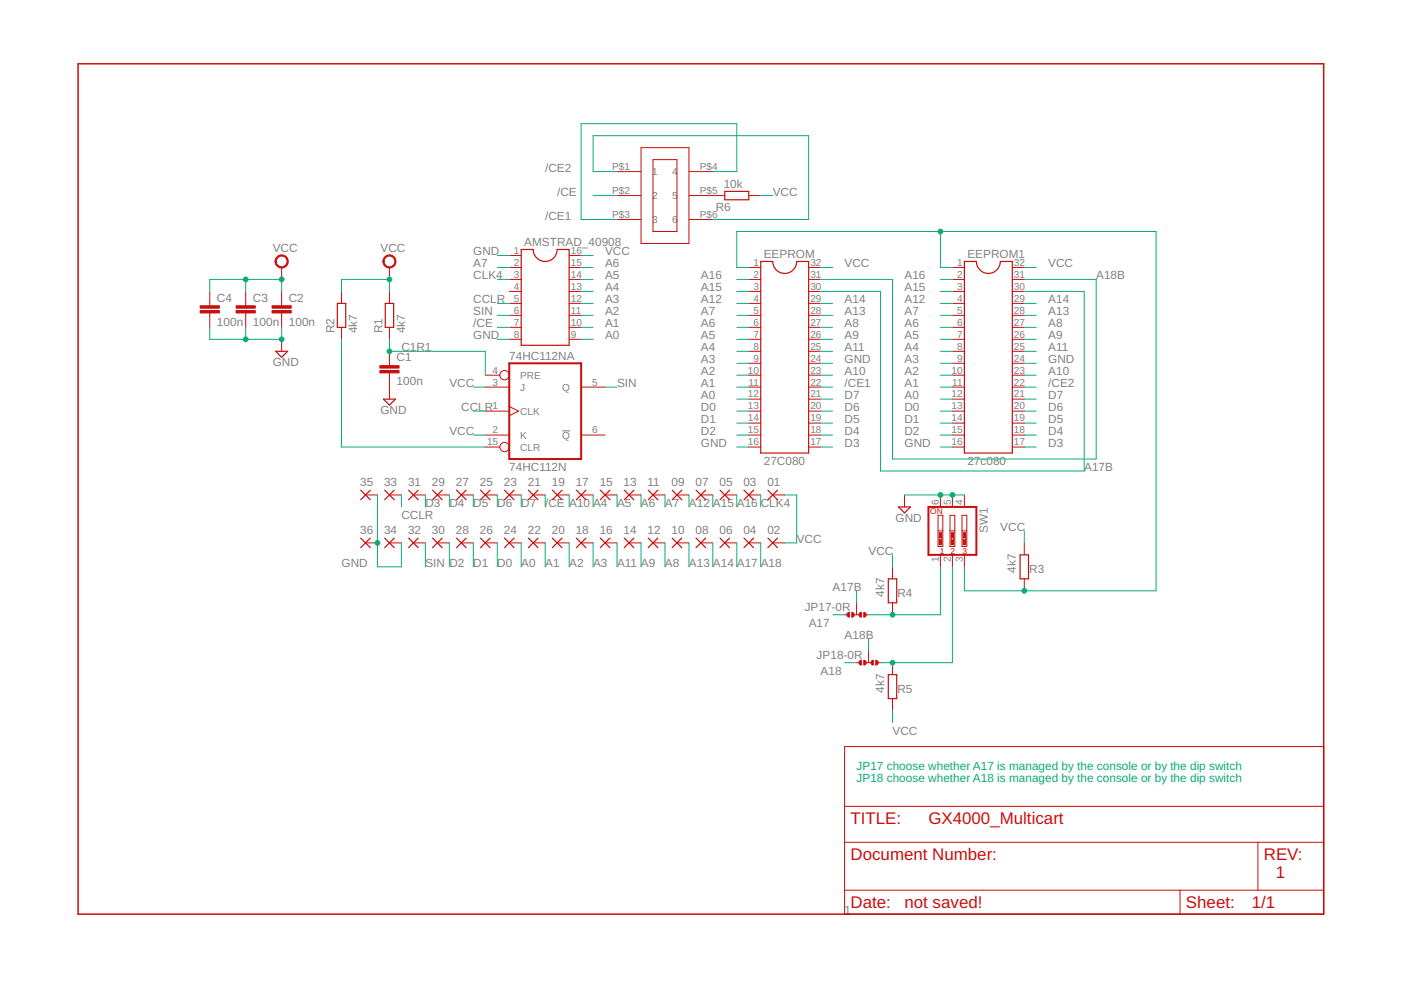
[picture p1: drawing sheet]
<svg xmlns="http://www.w3.org/2000/svg" width="297mm" height="210mm" viewBox="0 0 297 210" stroke-linecap="round" stroke-linejoin="round" font-family="sans-serif">
<path d="M119.2 91.4h1.7" fill="none" stroke="#808080" stroke-width=".21"/>
<g fill="none" stroke="#c90d0c" stroke-width=".25">
<path d="M110.5 52.9h2.6a2.54 2.54 0 0 0 2.5 2.5 2.54 2.54 0 0 0 2.5-2.5h2.6v20.3h-10.2zM153.7 40.6h5v1.8h-5zM161.3 55.4h2.5a2.54 2.54 0 0 0 2.6 2.6 2.54 2.54 0 0 0 2.5-2.6h2.5v40.7h-10.1zM204.5 55.4h2.5a2.54 2.54 0 0 0 2.5 2.6 2.54 2.54 0 0 0 2.6-2.6h2.5v40.7h-10.1zM58.4 74.5h2.6l-1.3 1.3zM71.5 64.3h1.8v5.1h-1.8zM81.7 64.3h1.8v5.1h-1.8zM81.3 84.6h2.5l-1.2 1.3zM76.5 103.9l2 2.1M76.5 114.1l2 2M78.5 103.9l-2 2.1M78.5 114.1l-2 2"/>
<path d="M81.6 103.9l2 2.1M81.6 114.1l2 2M83.6 103.9l-2 2.1M83.6 114.1l-2 2M86.6 114.1l2.1 2M86.6 103.9l2.1 2.1M88.7 103.9l-2.1 2.1M88.7 114.1l-2.1 2M91.7 114.1l2 2M91.7 103.9l2 2.1M93.7 103.9l-2 2.1M93.7 114.1l-2 2"/>
<path d="M96.8 103.9l2 2.1M96.8 114.1l2 2M98.8 103.9l-2 2.1M98.8 114.1l-2 2M101.9 114.1l2 2M101.9 103.9l2 2.1M103.9 103.9l-2 2.1M103.9 114.1l-2 2M107 114.1l2 2M107 103.9l2 2.1M109 103.9l-2 2.1M109 114.1l-2 2"/>
<path d="M112 103.9l2.1 2.1M112 114.1l2.1 2M114.1 103.9l-2.1 2.1M114.1 114.1l-2.1 2M117.1 114.1l2 2M117.1 103.9l2 2.1M119.1 103.9l-2 2.1M119.1 114.1l-2 2M122.2 114.1l2 2M122.2 103.9l2 2.1M124.2 103.9l-2 2.1M124.2 114.1l-2 2"/>
<path d="M127.3 103.9l2 2.1M127.3 114.1l2 2M129.3 103.9l-2 2.1M129.3 114.1l-2 2M132.4 114.1l2 2M132.4 103.9l2 2.1M134.4 103.9l-2 2.1M134.4 114.1l-2 2M137.4 114.1l2.1 2M137.4 103.9l2.1 2.1M139.5 103.9l-2.1 2.1M139.5 114.1l-2.1 2"/>
<path d="M142.5 103.9l2 2.1M142.5 114.1l2 2M144.5 103.9l-2 2.1M144.5 114.1l-2 2M147.6 114.1l2 2M147.6 103.9l2 2.1M149.6 103.9l-2 2.1M149.6 114.1l-2 2M152.7 103.9l2 2.1M152.7 114.1l2 2M154.7 103.9l-2 2.1M154.7 114.1l-2 2"/>
<path d="M157.7 103.9l2.1 2.1M157.7 114.1l2.1 2M159.8 103.9l-2.1 2.1M159.8 114.1l-2.1 2M162.8 114.1l2 2M162.8 103.9l2 2.1M164.8 103.9l-2 2.1M164.8 114.1l-2 2M190.5 107.5h2.5l-1.2 1.3zM216.3 117.6h1.8v5.1h-1.8zM188.3 122.7h1.8v5.1h-1.8zM188.3 143h1.8v5.1h-1.8z"/>
</g>
<g fill="none" stroke="#c90d0c" stroke-width=".21">
<path d="M130.8 36.4h5.1M135.9 31.3h10.2v20.3h-10.2zM138.5 33.8h5v15.3h-5zM146.1 36.4h5M59.7 56.7v2.5M82.6 56.7v2.5M108 54.2h2.5M108 56.7h2.5M108 59.2h2.5M120.7 54.2h2.5M120.7 56.7h2.5M120.7 59.2h2.5"/>
<path d="M130.8 41.5h5.1M130.8 46.5h5.1M146.1 41.5h7.6M146.1 46.5h5M158.7 56.7h2.6M158.7 59.2h2.6M158.7 41.5h2.6M171.4 56.7h2.6M171.4 59.2h2.6M201.9 56.7h2.6M201.9 59.2h2.6M214.6 56.7h2.6"/>
<path d="M214.6 59.2h2.6M44.5 61.8v3M44.5 66.4v3M52.1 61.8v3M52.1 66.4v3M59.7 61.8v3M59.7 66.4v3M59.7 71.9v2.6M72.4 61.8v2.5M72.4 69.4v2.5M82.6 61.8v2.5M82.6 69.4v2.5"/>
<path d="M82.6 74.5v3M82.6 79.1v5.5M102.9 79.5h3.1M108 61.8h2.5M108 64.3h2.5M108 66.9h2.5M108 69.4h2.5M108 71.9h2.5M120.7 61.8h2.5M120.7 64.3h2.5M120.7 66.9h2.5M120.7 69.4h2.5"/>
<path d="M120.7 71.9h2.5M158.7 61.8h2.6M158.7 64.3h2.6M158.7 66.9h2.6M158.7 69.4h2.6M158.7 71.9h2.6M158.7 74.5h2.6M158.7 77h2.6M158.7 79.5h2.6M171.4 61.8h2.6M171.4 64.3h2.6M171.4 66.9h2.6"/>
<path d="M171.4 69.4h2.6M171.4 71.9h2.6M171.4 74.5h2.6M171.4 77h2.6M171.4 79.5h2.6M201.9 61.8h2.6M201.9 64.3h2.6M201.9 66.9h2.6M201.9 69.4h2.6M201.9 71.9h2.6M201.9 74.5h2.6M201.9 77h2.6"/>
<path d="M201.9 79.5h2.6M214.6 61.8h2.6M214.6 64.3h2.6M214.6 66.9h2.6M214.6 69.4h2.6M214.6 71.9h2.6M214.6 74.5h2.6M214.6 77h2.6M214.6 79.5h2.6M102.9 82.1h5.1M102.9 87.2h5.1M102.9 92.2h5.1"/>
<path d="M102.9 94.8h3.1M108 86.2l1.9 1-1.9 1M123.2 82.1h5.1M123.2 92.2h5.1M158.7 82.1h2.6M158.7 84.6h2.6M158.7 87.2h2.6M158.7 89.7h2.6M158.7 92.2h2.6M158.7 94.8h2.6M171.4 82.1h2.6M171.4 84.6h2.6"/>
<path d="M171.4 87.2h2.6M171.4 89.7h2.6M171.4 92.2h2.6M171.4 94.8h2.6M201.9 82.1h2.6M201.9 84.6h2.6M201.9 87.2h2.6M201.9 89.7h2.6M201.9 92.2h2.6M201.9 94.8h2.6M214.6 82.1h2.6M214.6 84.6h2.6"/>
<path d="M214.6 87.2h2.6M214.6 89.7h2.6M214.6 92.2h2.6M214.6 94.8h2.6M77.5 104.9h2.5M77.5 115.1h2.5M82.6 104.9h2.5M82.6 115.1h2.5M87.7 104.9h2.5M87.7 115.1h2.5M92.7 104.9h2.6M92.7 115.1h2.6"/>
<path d="M97.8 104.9h2.6M97.8 115.1h2.6M102.9 104.9h2.5M102.9 115.1h2.5M108 104.9h2.5M108 115.1h2.5M113.1 104.9h2.5M113.1 115.1h2.5M118.1 104.9h2.6M118.1 115.1h2.6M123.2 104.9h2.6M123.2 115.1h2.6"/>
<path d="M128.3 104.9h2.5M128.3 115.1h2.5M133.4 104.9h2.5M133.4 115.1h2.5M138.5 104.9h2.5M138.5 115.1h2.5M143.5 104.9h2.6M143.5 115.1h2.6M148.6 104.9h2.5M148.6 115.1h2.5M153.7 104.9h2.5M153.7 115.1h2.5"/>
<path d="M158.7 104.9h2.6M158.7 115.1h2.6M163.8 104.9h2.6M163.8 115.1h2.6M191.8 104.9v2.6M198.9 109.3h1v6.6h-1zM198.9 112.6h1M199.1 114v.5M199.4 104.9v2.6M199.4 117.6v2.6M199.6 114v.5M201.4 109.3h1v6.6h-1z"/>
<path d="M201.4 112.6h1M201.7 114v.5M201.9 104.9v2.6M201.9 117.6v2.6M202.2 114v.5M204 109.3h1v6.6h-1zM204 112.6h1M204.2 114v.5M204.5 104.9v2.6M204.5 117.6v2.6M204.7 114v.5M217.2 115.1v2.5"/>
<path d="M179.1 130.3h.7M181.1 130.3h1M181.6 127.8v2.5M183.4 130.3h.7M184.1 138v2.5M189.2 120.2v2.5M189.2 127.8v2.5M217.2 122.7v2.6M179.1 158.3h101.5v35.5h-101.5zM181.6 140.5h.8M183.6 140.5h1.1M185.9 140.5h.8"/>
<path d="M189.2 140.5v2.5M189.2 148.1v2.6M179.1 178.6h101.5M179.1 171h101.5M266.7 178.6v10.1M179.1 188.7h101.5M250.2 188.7v5.1"/>
<circle cx="107" cy="79.5" r=".99"/>
<circle cx="107" cy="94.8" r=".99"/>
</g>
<g fill="#c90d0c" stroke="#c90d0c" stroke-width=".21">
<path d="M80.5 78.5h4.1v.6h-4.1z"/>
<path d="M80.5 77.5h4.1v.5h-4.1z"/>
<path d="M57.7 65.8h4v.6h-4z"/>
<path d="M57.7 64.8h4v.5h-4z"/>
<path d="M204.2 112.9h.5v1.1h-.5z"/>
<path d="M204.2 114.5h.5v1h-.5z"/>
<path d="M201.7 112.9h.5v1.1h-.5z"/>
<path d="M201.7 114.5h.5v1h-.5z"/>
<path d="M199.1 112.9h.5v1.1h-.5z"/>
<path d="M199.1 114.5h.5v1h-.5z"/>
<path d="M50.1 65.8h4v.6h-4z"/>
<path d="M50.1 64.8h4v.5h-4z"/>
<path d="M42.4 65.8h4.1v.6h-4.1z"/>
<path d="M42.4 64.8h4.1v.5h-4.1z"/>
</g>
<g fill="#c90d0c" stroke="#c90d0c" stroke-width=".21">
<path d="M81.6 54.5a1.39 1.39 0 0 1 2.2 .2 1.39 1.39 0 0 1-.9 2.1 1.39 1.39 0 0 1-1.7-1.4h.2a1.15 1.15 0 0 1 1.6-1.1 1.15 1.15 0 0 1 .3 2 1.15 1.15 0 0 1-1.8-.6l-.1-.3h-.2z" fill-rule="evenodd"/>
<path d="M58.7 54.5a1.4 1.4 0 0 1 2.2 .2 1.4 1.4 0 0 1-.8 2.1 1.4 1.4 0 0 1-1.8-1.4h.3a1.15 1.15 0 0 1 1.6-1.1 1.15 1.15 0 0 1 .3 2 1.15 1.15 0 0 1-1.9-.6v-.3h-.3z" fill-rule="evenodd"/>
<path d="M179.7 130l.4-.2v1.1l-.5-.4z" fill-rule="evenodd"/>
<path d="M182.2 130l.4-.2v1.1l-.5-.4z" fill-rule="evenodd"/>
<path d="M180.6 129.8a.51 .51 0 0 1 .5 .5 .51 .51 0 0 1-.5 .6z" fill-rule="evenodd"/>
<path d="M183.1 129.8a.51 .51 0 0 1 .6 .5 .51 .51 0 0 1-.6 .6z" fill-rule="evenodd"/>
<path d="M182.2 140.2l.4-.2v1l-.5-.3z" fill-rule="evenodd"/>
<path d="M184.8 140.2l.4-.2v1l-.5-.3z" fill-rule="evenodd"/>
<path d="M183.1 140a.51 .51 0 0 1 .6 .5 .51 .51 0 0 1-.6 .5z" fill-rule="evenodd"/>
<path d="M185.7 140a.51 .51 0 0 1 .5 .5 .51 .51 0 0 1-.5 .5z" fill-rule="evenodd"/>
</g>
<path d="M108 77h15.2v20.3h-15.2zM196.8 107.5h10.2v10.1h-10.2z" fill="none" stroke="#c90d0c" stroke-width=".42"/>
<path d="M16.6 13.5h264v180.3h-264z" fill="none" stroke="#c90d0c" stroke-width=".32"/>
<g fill="none" stroke="#0dab76" stroke-width=".21">
<path d="M130.8 36.4h-5v-7.6h45.6v17.7h-20.3M151.1 36.4h5.1v-10.2h-33v20.3h7.6M52.1 59.2v2.6M105.4 54.2h2.6M105.4 56.7h2.6M105.4 59.2h2.6M123.2 54.2h2.6M123.2 56.7h2.6M123.2 59.2h2.6M125.8 41.5h5M156.2 59.2h2.5M158.7 56.7h-2.5v-7.6h88.9v76.2h-40.6v-5.1"/>
<path d="M161.3 41.5h2.5M174 56.7h2.5M174 59.2h15.2v38.1h43.2v-38.1h-15.2M199.4 49.1v7.6h2.5M199.4 59.2h2.5M217.2 56.7h2.5M44.5 61.8v-2.6h15.2v2.6M44.5 69.4v2.5h15.2v-2.5M52.1 69.4v2.5M72.4 61.8v-2.6h10.2v2.6M72.4 71.9v22.9h30.5M82.6 71.9v2.6h20.3v5"/>
<path d="M105.4 64.3h2.6M105.4 66.9h2.6M105.4 69.4h2.6M105.4 71.9h2.6M123.2 64.3h2.6M123.2 66.9h2.6M123.2 69.4h2.6M123.2 71.9h2.6M123.2 61.8h2.6M156.2 64.3h2.5M156.2 66.9h2.5M156.2 69.4h2.5"/>
<path d="M156.2 71.9h2.5M156.2 61.8h2.5M156.2 74.5h2.5M156.2 79.5h2.5M156.2 77h2.5M174 64.3h2.5M174 66.9h2.5M174 69.4h2.5M174 71.9h2.5M174 61.8h12.7v38.1h43.2v-38.1h-12.7M174 74.5h2.5M174 79.5h2.5"/>
<path d="M174 77h2.5M199.4 64.3h2.5M199.4 66.9h2.5M199.4 69.4h2.5M199.4 71.9h2.5M199.4 61.8h2.5M199.4 74.5h2.5M199.4 79.5h2.5M199.4 77h2.5M217.2 64.3h2.5M217.2 66.9h2.5M217.2 69.4h2.5"/>
<path d="M217.2 71.9h2.5M217.2 74.5h2.5M217.2 79.5h2.5M217.2 77h2.5M100.4 82.1h2.5M100.4 92.2h2.5M100.4 87.2h2.5M128.3 82.1h2.5M156.2 82.1h2.5M156.2 92.2h2.5M156.2 84.6h2.5M156.2 87.2h2.5"/>
<path d="M156.2 89.7h2.5M156.2 94.8h2.5M174 82.1h2.5M174 92.2h2.5M174 84.6h2.5M174 87.2h2.5M174 89.7h2.5M174 94.8h2.5M199.4 82.1h2.5M199.4 92.2h2.5M199.4 84.6h2.5M199.4 87.2h2.5"/>
<path d="M199.4 89.7h2.5M199.4 94.8h2.5M217.2 82.1h2.5M217.2 92.2h2.5M217.2 84.6h2.5M217.2 87.2h2.5M217.2 89.7h2.5M217.2 94.8h2.5M80 104.9v15.3h5.1v-5.1M85.1 104.9v2.6M90.2 104.9v2.6M90.2 115.1v5.1"/>
<path d="M95.3 104.9v2.6M95.3 115.1v5.1M100.4 104.9v2.6M100.4 115.1v5.1M105.4 104.9v2.6M105.4 115.1v5.1M110.5 104.9v2.6M110.5 115.1v5.1M115.6 104.9v2.6M115.6 115.1v5.1M120.7 104.9v2.6M120.7 115.1v5.1"/>
<path d="M125.8 104.9v2.6M125.8 115.1v5.1M130.8 104.9v2.6M130.8 115.1v5.1M135.9 104.9v2.6M135.9 115.1v5.1M141 104.9v2.6M141 115.1v5.1M146.1 104.9v2.6M146.1 115.1v5.1M151.1 104.9v2.6M151.1 115.1v5.1"/>
<path d="M156.2 104.9v2.6M156.2 115.1v5.1M161.3 104.9v2.6M161.3 115.1v5.1M166.4 104.9h2.5v10.2h-2.5M189.2 117.6v2.6M191.8 104.9h12.7M217.2 112.6v2.5M176.5 130.3h2.6M181.6 125.3v2.5M184.1 135.4v2.6M199.4 120.2v10.1h-15.3"/>
<path d="M201.9 120.2v20.3h-15.2M179.1 140.5h2.5M189.2 150.7v2.5"/>
</g>
<g fill="#0dab76" stroke="#0dab76" stroke-width=".21">
<circle cx="82.6" cy="59.2" r=".51"/>
<circle cx="59.7" cy="59.2" r=".51"/>
<circle cx="52.1" cy="59.2" r=".51"/>
<circle cx="80" cy="115.1" r=".51"/>
<circle cx="59.7" cy="71.9" r=".51"/>
<circle cx="52.1" cy="71.9" r=".51"/>
<circle cx="199.4" cy="104.9" r=".51"/>
<circle cx="201.9" cy="104.9" r=".51"/>
<circle cx="82.6" cy="74.5" r=".51"/>
<circle cx="199.4" cy="49.1" r=".51"/>
<circle cx="217.2" cy="125.3" r=".51"/>
<circle cx="189.2" cy="130.3" r=".51"/>
<circle cx="189.2" cy="140.5" r=".51"/>
</g>
<g font-size="3.6" fill="#c90d0c">
<text x="180.3" y="174.8">TITLE:</text>
<text x="196.9" y="174.8">GX4000_Multicart</text>
<text x="180.3" y="182.4">Document Number:</text>
<text x="268" y="182.4">REV:</text>
<text x="270.5" y="186.2">1</text>
<text x="180.3" y="192.6">Date:</text>
<text x="191.8" y="192.6">not saved!</text>
<text x="251.5" y="192.6">Sheet:</text>
<text x="265.4" y="192.6">1/1</text>
</g>
<g font-size="2.5" fill="#808080">
<text x="115.6" y="36.4">/CE2</text>
<text x="118.1" y="41.5">/CE</text>
<text x="153.4" y="39.9">10k</text>
<text x="163.8" y="41.5">VCC</text>
<text x="115.6" y="46.5">/CE1</text>
<text x="151.8" y="44.7">R6</text>
<text x="57.8" y="53.5">VCC</text>
<text x="80.7" y="53.5">VCC</text>
<text x="111.1" y="52.3">AMSTRAD_40908</text>
<text x="100.3" y="59.2">CLK4</text>
<text x="100.3" y="56.7">A7</text>
<text x="100.3" y="54.2">GND</text>
<text x="128.3" y="54.2">VCC</text>
<text x="128.3" y="56.7">A6</text>
<text x="128.3" y="59.2">A5</text>
<text x="148.6" y="59.2">A16</text>
<text x="161.9" y="54.8">EEPROM</text>
<text x="179.1" y="56.7">VCC</text>
<text x="191.8" y="59.2">A16</text>
<text x="205.1" y="54.8">EEPROM1</text>
<text x="222.2" y="56.7">VCC</text>
<text x="232.4" y="59.2">A18B</text>
<text x="46" y="63.9">C4</text>
<text x="53.6" y="63.9">C3</text>
<text x="61.2" y="63.9">C2</text>
<text x="100.3" y="64.3">CCLR</text>
<text x="128.3" y="61.8">A4</text>
<text x="128.3" y="64.3">A3</text>
<text x="148.6" y="64.3">A12</text>
<text x="148.6" y="61.8">A15</text>
<text x="179.1" y="64.3">A14</text>
<text x="191.8" y="64.3">A12</text>
<text x="191.8" y="61.8">A15</text>
<text x="222.2" y="64.3">A14</text>
<text x="46" y="69">100n</text>
<text x="53.6" y="69">100n</text>
<text x="61.2" y="69">100n</text>
<text x="70.9" y="70.7" transform="rotate(-90 70.9 70.7)">R2</text>
<text x="75.7" y="70.7" transform="rotate(-90 75.7 70.7)">4k7</text>
<text x="81.1" y="70.7" transform="rotate(-90 81.1 70.7)">R1</text>
<text x="85.9" y="70.7" transform="rotate(-90 85.9 70.7)">4k7</text>
<text x="100.3" y="69.4">/CE</text>
<text x="100.3" y="66.9">SIN</text>
<text x="100.3" y="71.9">GND</text>
<text x="128.3" y="66.9">A2</text>
<text x="128.3" y="69.4">A1</text>
<text x="128.3" y="71.9">A0</text>
<text x="148.6" y="66.9">A7</text>
<text x="148.6" y="69.4">A6</text>
<text x="148.6" y="71.9">A5</text>
<text x="179.1" y="66.9">A13</text>
<text x="179.1" y="69.4">A8</text>
<text x="179.1" y="71.9">A9</text>
<text x="191.8" y="66.9">A7</text>
<text x="191.8" y="69.4">A6</text>
<text x="191.8" y="71.9">A5</text>
<text x="222.2" y="66.9">A13</text>
<text x="222.2" y="69.4">A8</text>
<text x="222.2" y="71.9">A9</text>
<text x="57.8" y="77.7">GND</text>
<text x="84.1" y="76.6">C1</text>
<text x="85.1" y="74.5">C1R1</text>
<text x="108" y="76.4">74HC112NA</text>
<text x="148.6" y="74.5">A4</text>
<text x="148.6" y="77">A3</text>
<text x="179.1" y="74.5">A11</text>
<text x="179.1" y="77">GND</text>
<text x="191.8" y="74.5">A4</text>
<text x="191.8" y="77">A3</text>
<text x="222.2" y="74.5">A11</text>
<text x="222.2" y="77">GND</text>
<text x="84.1" y="81.7">100n</text>
<text x="95.3" y="82.1">VCC</text>
<text x="130.8" y="82.1">SIN</text>
<text x="148.6" y="79.6">A2</text>
<text x="148.6" y="82.1">A1</text>
<text x="179.1" y="79.6">A10</text>
<text x="179.1" y="82.1">/CE1</text>
<text x="191.8" y="79.6">A2</text>
<text x="191.8" y="82.1">A1</text>
<text x="222.2" y="79.6">A10</text>
<text x="222.2" y="82.1">/CE2</text>
<text x="80.7" y="87.8">GND</text>
<text x="97.8" y="87.2">CCLR</text>
<text x="148.6" y="84.6">A0</text>
<text x="148.6" y="87.2">D0</text>
<text x="148.6" y="89.7">D1</text>
<text x="179.1" y="84.6">D7</text>
<text x="179.1" y="87.2">D6</text>
<text x="179.1" y="89.7">D5</text>
<text x="191.8" y="84.6">A0</text>
<text x="191.8" y="87.2">D0</text>
<text x="191.8" y="89.7">D1</text>
<text x="222.2" y="84.6">D7</text>
<text x="222.2" y="87.2">D6</text>
<text x="222.2" y="89.7">D5</text>
<text x="95.3" y="92.3">VCC</text>
<text x="148.6" y="92.3">D2</text>
<text x="148.6" y="94.8">GND</text>
<text x="179.1" y="92.3">D4</text>
<text x="179.1" y="94.8">D3</text>
<text x="191.8" y="92.3">D2</text>
<text x="191.8" y="94.8">GND</text>
<text x="222.2" y="92.3">D4</text>
<text x="222.2" y="94.8">D3</text>
<text x="108" y="99.9">74HC112N</text>
<text x="161.9" y="98.6">27C080</text>
<text x="205.1" y="98.6">27c080</text>
<text x="229.9" y="99.9">A17B</text>
<text x="76.3" y="103.1">35</text>
<text x="81.4" y="103.1">33</text>
<text x="86.5" y="103.1">31</text>
<text x="90.2" y="107.5">D3</text>
<text x="91.6" y="103.1">29</text>
<text x="95.3" y="107.5">D4</text>
<text x="96.7" y="103.1">27</text>
<text x="100.3" y="107.5">D5</text>
<text x="101.7" y="103.1">25</text>
<text x="105.4" y="107.5">D6</text>
<text x="106.8" y="103.1">23</text>
<text x="110.5" y="107.5">D7</text>
<text x="111.9" y="103.1">21</text>
<text x="115.6" y="107.5">/CE A10 A4</text>
<text x="117" y="103.1">19</text>
<text x="122.1" y="103.1">17</text>
<text x="127.1" y="103.1">15</text>
<text x="130.8" y="107.5">A5</text>
<text x="132.2" y="103.1">13</text>
<text x="135.9" y="107.5">A6</text>
<text x="137.3" y="103.1">11</text>
<text x="141" y="107.5">A7</text>
<text x="142.4" y="103.1">09</text>
<text x="146.1" y="107.5">A12 A15 A16 CLK4</text>
<text x="147.5" y="103.1">07</text>
<text x="152.5" y="103.1">05</text>
<text x="157.6" y="103.1">03</text>
<text x="162.7" y="103.1">01</text>
<text x="76.3" y="113.3">36</text>
<text x="81.4" y="113.3">34</text>
<text x="85.1" y="110">CCLR</text>
<text x="86.5" y="113.3">32</text>
<text x="91.6" y="113.3">30</text>
<text x="96.7" y="113.3">28</text>
<text x="101.7" y="113.3">26</text>
<text x="106.8" y="113.3">24</text>
<text x="111.9" y="113.3">22</text>
<text x="117" y="113.3">20</text>
<text x="122.1" y="113.3">18</text>
<text x="127.1" y="113.3">16</text>
<text x="132.2" y="113.3">14</text>
<text x="137.3" y="113.3">12</text>
<text x="142.4" y="113.3">10</text>
<text x="147.5" y="113.3">08</text>
<text x="152.5" y="113.3">06</text>
<text x="157.6" y="113.3">04</text>
<text x="162.7" y="113.3">02</text>
<text x="189.9" y="110.7">GND</text>
<text x="209.4" y="113" transform="rotate(-90 209.4 113)">SW1</text>
<text x="212.1" y="112.6">VCC</text>
<text x="168.9" y="115.1">VCC</text>
<text x="184.2" y="117.6">VCC</text>
<text x="72.4" y="120.2">GND</text>
<text x="90.2" y="120.2">SIN D2</text>
<text x="100.3" y="120.2">D1</text>
<text x="105.4" y="120.2">D0</text>
<text x="110.5" y="120.2">A0</text>
<text x="115.6" y="120.2">A1</text>
<text x="120.7" y="120.2">A2</text>
<text x="125.7" y="120.2">A3</text>
<text x="130.8" y="120.2">A11 A9</text>
<text x="141" y="120.2">A8</text>
<text x="146.1" y="120.2">A13 A14 A17 A18</text>
<text x="176.5" y="125.3">A17B</text>
<text x="215.4" y="121.5" transform="rotate(-90 215.4 121.5)">4k7</text>
<text x="218.2" y="121.5">R3</text>
<text x="170.6" y="129.6">JP17-0R</text>
<text x="187.5" y="126.5" transform="rotate(-90 187.5 126.5)">4k7</text>
<text x="190.3" y="126.5">R4</text>
<text x="171.5" y="132.9">A17</text>
<text x="179.1" y="135.4">A18B</text>
<text x="173.1" y="139.7">JP18-0R</text>
<text x="174" y="143">A18</text>
<text x="187.5" y="146.8" transform="rotate(-90 187.5 146.8)">4k7</text>
<text x="190.3" y="146.8">R5</text>
<text x="189.2" y="155.7">VCC</text>
<text x="179.1" y="193.8">1</text>
</g>
<g font-size="2.5" fill="#0dab76">
<text x="181.6" y="163.2">JP17 choose whether A17 is managed by the console or by the dip switch</text>
<text x="181.6" y="165.9">JP18 choose whether A18 is managed by the console or by the dip switch</text>
</g>
<g font-size="2.1" fill="#808080">
<text x="129.8" y="36">P$1</text>
<text x="129.8" y="41.1">P$2</text>
<text x="138.2" y="37.1">1</text>
<text x="142.5" y="37.1">4</text>
<text x="148.4" y="36">P$4</text>
<text x="148.4" y="41.1">P$5</text>
<text x="129.8" y="46.2">P$3</text>
<text x="138.2" y="42.2">2</text>
<text x="138.2" y="47.3">3</text>
<text x="142.5" y="42.2">5</text>
<text x="142.5" y="47.3">6</text>
<text x="148.4" y="46.2">P$6</text>
<text x="109" y="53.8">1</text>
<text x="121" y="53.8">16</text>
<text x="109" y="56.3">2</text>
<text x="109" y="58.9">3</text>
<text x="121" y="58.9">14</text>
<text x="121" y="56.3">15</text>
<text x="159.8" y="56.3">1</text>
<text x="159.8" y="58.9">2</text>
<text x="171.8" y="58.9">31</text>
<text x="171.8" y="56.3">32</text>
<text x="202.9" y="56.3">1</text>
<text x="202.9" y="58.9">2</text>
<text x="215" y="58.9">31</text>
<text x="215" y="56.3">32</text>
<text x="109" y="61.4">4</text>
<text x="109" y="64">5</text>
<text x="121" y="64">12</text>
<text x="121" y="61.4">13</text>
<text x="159.8" y="61.4">3</text>
<text x="159.8" y="64">4</text>
<text x="171.8" y="64">29</text>
<text x="171.8" y="61.4">30</text>
<text x="202.9" y="61.4">3</text>
<text x="202.9" y="64">4</text>
<text x="215" y="64">29</text>
<text x="215" y="61.4">30</text>
<text x="109" y="66.5">6</text>
<text x="109" y="69">7</text>
<text x="109" y="71.6">8</text>
<text x="121" y="71.6">9</text>
<text x="121" y="69">10</text>
<text x="121" y="66.5">11</text>
<text x="159.8" y="66.5">5</text>
<text x="159.8" y="69">6</text>
<text x="159.8" y="71.6">7</text>
<text x="171.8" y="71.6">26</text>
<text x="171.8" y="69">27</text>
<text x="171.8" y="66.5">28</text>
<text x="202.9" y="66.5">5</text>
<text x="202.9" y="69">6</text>
<text x="202.9" y="71.6">7</text>
<text x="215" y="71.6">26</text>
<text x="215" y="69">27</text>
<text x="215" y="66.5">28</text>
<text x="159.8" y="74.1">8</text>
<text x="159.8" y="76.7">9</text>
<text x="171.8" y="76.7">24</text>
<text x="171.8" y="74.1">25</text>
<text x="202.9" y="74.1">8</text>
<text x="202.9" y="76.7">9</text>
<text x="215" y="76.7">24</text>
<text x="215" y="74.1">25</text>
<text x="104.4" y="81.7">3</text>
<text x="104.4" y="79.2">4</text>
<text x="110.3" y="82.9">J</text>
<text x="110.3" y="80.3">PRE</text>
<text x="119.2" y="82.9">Q</text>
<text x="125.5" y="81.7">5</text>
<text x="158.6" y="79.2">10</text>
<text x="158.7" y="81.7">11</text>
<text x="171.8" y="81.7">22</text>
<text x="171.8" y="79.2">23</text>
<text x="201.7" y="79.2">10</text>
<text x="201.9" y="81.7">11</text>
<text x="215" y="81.7">22</text>
<text x="215" y="79.2">23</text>
<text x="104.4" y="86.8">1</text>
<text x="110.3" y="87.9">CLK</text>
<text x="158.6" y="84.3">12</text>
<text x="158.6" y="86.8">13</text>
<text x="158.6" y="89.4">14</text>
<text x="171.8" y="89.4">19</text>
<text x="171.8" y="86.8">20</text>
<text x="171.8" y="84.3">21</text>
<text x="201.7" y="84.3">12</text>
<text x="201.7" y="86.8">13</text>
<text x="201.7" y="89.4">14</text>
<text x="215" y="89.4">19</text>
<text x="215" y="86.8">20</text>
<text x="215" y="84.3">21</text>
<text x="103.3" y="94.4">15</text>
<text x="104.4" y="91.9">2</text>
<text x="110.3" y="93">K</text>
<text x="110.3" y="95.6">CLR</text>
<text x="119.2" y="93">Q</text>
<text x="125.5" y="91.9">6</text>
<text x="158.6" y="91.9">15</text>
<text x="158.6" y="94.4">16</text>
<text x="171.8" y="94.4">17</text>
<text x="171.8" y="91.9">18</text>
<text x="201.7" y="91.9">15</text>
<text x="201.7" y="94.4">16</text>
<text x="215" y="94.4">17</text>
<text x="215" y="91.9">18</text>
<text x="199" y="107.1" transform="rotate(-90 199 107.1)">6</text>
<text x="201.6" y="107.1" transform="rotate(-90 201.6 107.1)">5</text>
<text x="204.1" y="107.1" transform="rotate(-90 204.1 107.1)">4</text>
<text x="199" y="119.2" transform="rotate(-90 199 119.2)">1</text>
<text x="201.6" y="119.2" transform="rotate(-90 201.6 119.2)">2</text>
<text x="204.1" y="119.2" transform="rotate(-90 204.1 119.2)">3</text>
</g>
<g font-size="1.8" fill="#c90d0c">
<text x="197.2" y="109">ON</text>
<text x="199.3" y="117.4">1</text>
<text x="201.5" y="117.4">2</text>
<text x="204.1" y="117.4">3</text>
</g>
</svg>
